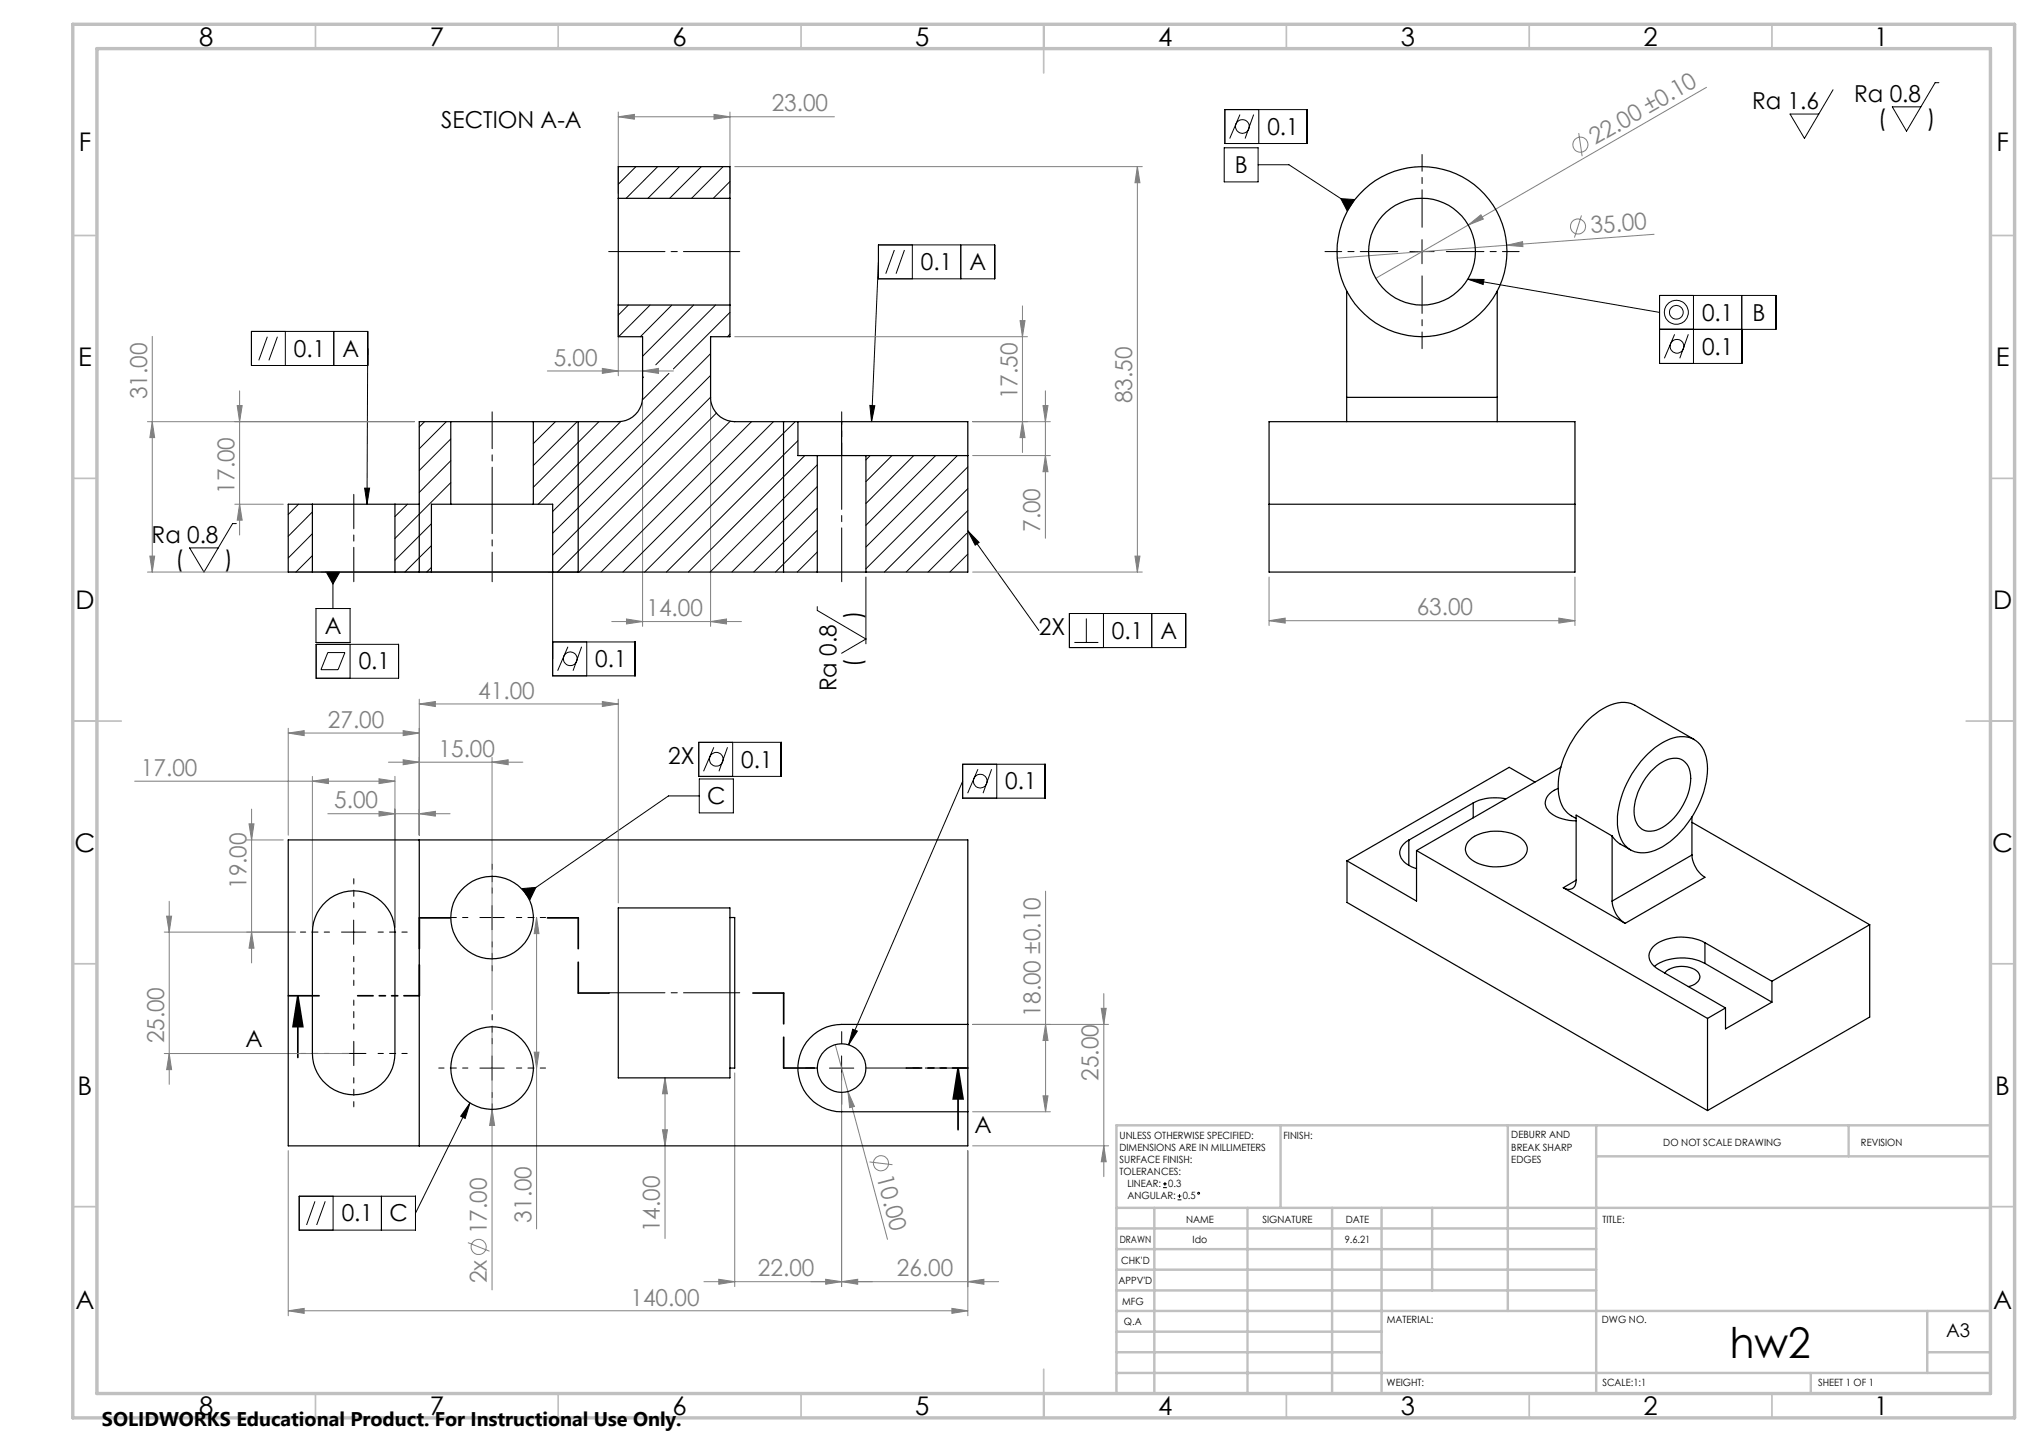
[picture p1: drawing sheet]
<svg xmlns="http://www.w3.org/2000/svg" width="420mm" height="297mm" viewBox="0 0 420 297" stroke-linecap="round" stroke-linejoin="round" font-family="sans-serif">
<g fill="none" stroke="#808080" stroke-width=".21">
<path d="M351.5 18l-49.1 28.4M127.4 24.1l3.3-.5v.9zM127.4 23.1v16.7M127.4 24.1h44.5M147.1 23.6l3.3 .5-3.3 .4zM150.4 23.1v16.7M151.3 34.3h84M234.3 34.3l.5 3.3h-1zM234.3 34.3v83.5M325.2 27.4l.7 4.8M302.4 46.4l2.6-2.2 .5 .9zM302.4 46.4l-19 10.9"/>
<path d="M310.3 50.5l3.3-.7 .1 1zM310.3 50.5l-34.9 2.7M325.8 44.4l-1.5 4.5M340.7 48.3l-30.4 2.2M31.4 69.3v48.5M112.7 76.4h26M124.1 75.9l3.3 .5-3.3 .5zM127.4 63.8v13.6M132.4 76.4l3.2-.5v1zM151.3 69.4h60.3M210.1 66h1l-.5 3.4zM210.6 63v30.2"/>
<path d="M30.4 86.9h55M31.4 86.9l.5 3.2h-1zM48.9 83.5h1l-.5 3.4zM49.4 80.5v29.7M132.4 82.8v46.2M146.4 82.8v46.2M200.3 86.9h16.1M200.3 93.8h16.1M210.6 86.9l.5 3.2h-1zM214.8 83.5h1.1l-.6 3.4zM215.3 93.8l.6 3.4h-1.1zM215.3 80.5v30.4"/>
<path d="M30.4 117.8h82.5M30.9 114.5h1l-.5 3.3zM48.4 103.9h9.9M49.4 103.9l.5 3.2h-1zM200.3 117.8h35M233.8 114.5h1l-.5 3.3zM261.4 118.8v10M324.4 118.8v10M126 128h26.7M129 127.5l3.4 .5-3.4 .5zM146.4 128l3.2-.5v1zM261.4 127.8l3.3-.5v1z"/>
<path d="M261.4 127.8h63M321.1 127.3l3.3 .5-3.3 .5zM59.4 151l3.3-.5v1zM59.4 150v22M59.4 151h27M64.3 159.9v31.1M80 157h27.7M81.4 159.9v31.1M83 150.5l3.4 .5-3.4 .5zM83 156.5l3.4 .5-3.4 .5zM86.4 145l3.3-.5v1zM86.4 144v28"/>
<path d="M86.4 145h41M101.4 157l3.3-.5v1zM101.4 156v52M124.1 144.5l3.3 .5-3.3 .5zM127.4 144v42M27.7 160.9h53.7M50.8 173h7.5M51.3 169.7h1l-.5 3.3zM51.8 166.6v31.7M64.3 160.9l3.4-.5v1zM67.5 167.6h25.2M78.1 160.4l3.3 .5-3.3 .5z"/>
<path d="M78.1 167.1l3.3 .5-3.3 .5zM86.4 167.6l3.3-.5v1zM33.8 192h27.1M34.3 188.7h1l-.4 3.3zM34.9 185.6v37.7M51.8 192l.5 3.3h-1zM110.5 189l.5 3.3h-1zM110.5 189v64.1M215.4 183.5v45.5M33.8 217h38.1M34.9 217l.4 3.3h-1zM101.4 211.5v54.2"/>
<path d="M110 216.7h1l-.5 3.3zM172 215.2l10.8 40.1M200.3 211h28.1M215.4 211l.5 3.3h-1.1zM226.8 207.7h1.1l-.5 3.3zM227.4 204.6v37.8M59.4 237v34M101.4 228.5l.5 3.3h-1zM136.5 232.7h1l-.5 3.3zM137 222l.5 3.3h-1zM137 222v33.1M151.3 221v44"/>
<path d="M173.4 221v44M174.7 224.8l1.3 3.1-1 .2zM179.1 239.3l4.7 .6M199.4 237v34M200.3 229h16.1M200.3 236h28.1M214.8 225.7h1.1l-.5 3.3zM227.4 236l.5 3.3h-1.1zM96.4 255.9l4.4 1.8M59.4 270l3.3-.5v1zM59.4 270h140M148.1 263.5l3.2 .5-3.2 .5z"/>
<path d="M170.1 263.5l3.3 .5-3.3 .5zM173.4 264l3.3-.5v1zM196.1 269.5l3.3 .5-3.3 .5zM199.4 264l3.3-.5v1zM205.7 264h-60.7"/>
<circle cx="325.5" cy="29.8" r="1.55"/>
<circle cx="325" cy="46.6" r="1.56"/>
<circle cx="181.5" cy="239.6" r="1.55"/>
<circle cx="98.6" cy="256.8" r="1.55"/>
</g>
<g fill="none" stroke="#000" stroke-width=".21">
<path d="M377.6 18.5l-5.9 10-3-5h5.9M399.4 17h-.8l-5.9 10-2.9-5h5.9M252.2 30.4h7v7.1h-7zM252.3 22.6h17v7h-17zM255.4 23.6l-2.1 4.9M258.2 23.6l-1.7 4.9M259.2 33.9h6.3l12.8 8.4M259.3 22.6v7M180.9 53.9l-1.4 33M180.9 50.4h24v7h-24zM184.2 51.5l-1.7 4.9M186.3 51.5l-1.7 4.9"/>
<path d="M187.9 50.4v7M197.9 50.4v7M276.2 40.9l2.8 .2-1.5 2.3zM290.4 51.8h5M292.9 49.4v4.9M302.3 57.5l3.4 .1-.2 1zM302.3 57.5l39.5 6.8M51.8 68.3h23.9v7h-23.9zM55.1 69.4l-1.8 4.8M57.2 69.4l-1.8 4.8M58.8 68.3v7M68.8 68.3v7"/>
<path d="M75.7 71.8l-.1 32.1M344.9 68.9l-2.1 4.9M347.8 68.9l-1.8 4.9M348.8 60.9v14M358.8 60.9v14h-17v-14h24v6.9h-24M179.2 83.5l1 .1-.7 3.3zM48.7 107.8h-.8l-5.9 10-2.9-4.9h5.9M66.2 117.8h52.9M67.2 117.8h2.8l-1.4 2.5zM68.6 117.8v7.5M75.1 100.5h1l-.5 3.4zM113.8 117.8v21.4h17v-7h-17"/>
<path d="M178.4 118.8v13.8M199.4 109.3l14.6 20.6M199.4 109.3l2.3 2.4-.8 .6zM65.1 125.3h7v7h-7zM65.1 132.7h17v7h-17zM67.5 134.4h3.5l-1.4 3.5h-3.5zM72.1 132.7v7M117 133.2l-2.1 4.9M119.8 133.2l-1.8 4.9M120.9 132.2v7M168.3 125v.7l10.1 5.9-5 2.9M220.3 126.4h23.9v7h-23.9z"/>
<path d="M221.3 132.3h4.9M223.8 127.4v4.9M227.3 126.4v7M237.2 126.4v7M143.9 152.9h17v7h-17zM147 153.9l-2.1 5M149.9 153.9l-1.8 5M150.9 152.9v7M198.3 157.4h17v7h-17zM201.4 158.4l-2.1 5M204.3 158.4l-1.8 5M205.3 157.4v7"/>
<path d="M144 163.9h-6.3l-29.3 20.3M144 160.4h7.1v7h-7.1zM198.3 160.9l-23.5 54.3M70.3 192h5.1M72.8 189.5v5M98.8 189h5.1M101.4 186.5v5M107.6 183l2.8-.2-1.3 2.5zM98.8 220h5.1M101.4 217.5v5M170.9 220h5M173.4 217.5v5"/>
<path d="M175.6 212l1 .4-1.8 2.8zM96.8 227.2l-11.2 22.7M96.8 227.2l-1 3.2-.9-.5zM61.6 246.4h24v7h-24zM64.9 247.4l-1.8 4.9M67 247.4l-1.8 4.9M68.6 246.4v7M78.6 246.4v7M239.6 244.6h.7M239.6 243.8h.7M240 243.4v.8M242.6 247.1h.7"/>
<path d="M242.6 246.3h.7M243 246v.7"/>
<circle cx="255.9" cy="26" r="1.41"/>
<circle cx="345.3" cy="64.3" r="1.41"/>
<circle cx="345.3" cy="64.3" r="2.47"/>
<circle cx="345.4" cy="71.3" r="1.42"/>
<circle cx="117.5" cy="135.7" r="1.41"/>
<circle cx="147.5" cy="156.4" r="1.4"/>
<circle cx="201.9" cy="160.9" r="1.42"/>
<circle cx="246.9" cy="245.8" r=".19"/>
</g>
<path d="M61.3 205.1l1.1 6.4h-2zM61.3 205.1v12.7M197.3 220l1.1 6.3h-2zM197.3 220v12.7" fill="none" stroke="#000" stroke-width=".35"/>
<path d="M101.4 103.8v-19" fill="none" stroke="#000" stroke-width=".21" stroke-dasharray="15.2 1.3 1.3 1.3" stroke-dashoffset="7.6"/>
<path d="M173.4 119.8v-26" fill="none" stroke="#000" stroke-width=".21" stroke-dasharray="15.2 1.3 1.3 1.3" stroke-dashoffset="4.1"/>
<path d="M173.4 93.8v-9" fill="none" stroke="#000" stroke-width=".21" stroke-dasharray="15.2 1.3 1.3 1.3" stroke-dashoffset="12.6"/>
<path d="M101.4 103.8v16" fill="none" stroke="#000" stroke-width=".21" stroke-dasharray="15.2 1.3 1.3 1.3" stroke-dashoffset="9.1"/>
<path d="M125.4 51.8h27M125.4 204.5h27" fill="none" stroke="#000" stroke-width=".21" stroke-dasharray="15.2 1.3 1.3 1.3" stroke-dashoffset="3.6"/>
<path d="M72.9 119.8v-18" fill="none" stroke="#000" stroke-width=".21" stroke-dasharray="15.2 1.3 1.3 1.3" stroke-dashoffset="8.1"/>
<g fill="none" stroke="#000" stroke-width=".21" stroke-dasharray="15.2 1.3 1.3 1.3" stroke-dashoffset="14.1">
<path d="M67.9 192h-6M72.9 197v6M72.9 187v-6M77.9 192h6M96.4 189h-6M101.4 184v-6M101.4 194v6M106.4 189h6M67.9 217h-6M72.9 212v-6M77.9 217h6M96.4 220h-6"/>
<path d="M101.4 215v-6M106.4 220h6M72.9 222v6M101.4 225v6"/>
</g>
<path d="M72.9 217v2.5M72.9 217h2.5M72.9 217v-2.5M72.9 217h-2.5M168.4 220h-2.5M173.4 215v-2.5M173.4 225v2.5" fill="none" stroke="#000" stroke-width=".21" stroke-dasharray="15.2 1.3 1.3 1.3"/>
<path d="M178.4 220h20.6" fill="none" stroke="#000" stroke-width=".21" stroke-dasharray="15.2 1.3 1.3 1.3" stroke-dashoffset="6.8"/>
<path d="M287.9 51.8h-15M292.9 46.8v-15M292.9 56.8v15M297.9 51.8h15" fill="none" stroke="#000" stroke-width=".21" stroke-dasharray="15.2 1.3 1.3 1.3" stroke-dashoffset="7.5"/>
<path d="M86.4 205.1h-12.7M199.4 220h-12.7" fill="none" stroke="#000" stroke-width=".35" stroke-dasharray="6.3 1.3 1.3 1.3 1.3 1.3" stroke-dashoffset="3.2"/>
<path d="M86.4 189v6.4M86.4 198.7v6.4M92.7 189h-6.3M119.1 189h-6.3M119.1 195.4v-6.4M65.7 205.1h-6.3M119.1 204.5v-6.3M125.5 204.5h-6.4M161.4 204.5h-6.3M161.4 220v-6.4M161.4 210.9v-6.4M167.8 220h-6.4" fill="none" stroke="#000" stroke-width=".35" stroke-dasharray="6.3 1.3 1.3 1.3 1.3 1.3"/>
<g fill="none" stroke="#c0c0c0" stroke-width=".35">
<path d="M65 5v5M115 5v5M165 5v5M215 5v10M265 5v5M315 5v5M365 5v5M15 48.5h5M410 48.5h5M15 98.5h5M410 98.5h5M15 148.5h10"/>
<path d="M405 148.5h10M15 198.5h5M410 198.5h5M15 248.5h5M410 248.5h5M65 287v5M115 287v5M165 287v5M215 282v10M265 287v5M315 287v5M365 287v5"/>
</g>
<g fill="none" stroke="#c0c0c0" stroke-width=".5">
<path d="M263.8 231.8v17M310.6 231.8v38.2M328.8 231.8v55.2M328.8 238.2h81.2M380.8 231.8v6.4M410 231.8h-180v55.2M230 248.8h180M230 257.3h98.8M230 253h98.8M237.8 248.8v38.2M257 248.8v38.2M274.4 248.8v38.2"/>
<path d="M284.6 248.8v38.2M295 248.8v17M230 265.8h98.8M230 261.5h98.8M230 278.5h54.6M230 274.3h54.6M230 270h180M397 278.5h13M397 270v12.8M230 282.8h180M373 282.8v4.2"/>
</g>
<path d="M15 5h400v287h-400zM20 10h390v277h-390z" fill="none" stroke="#c0c0c0" stroke-width=".7"/>
<g fill="#000">
<path d="M61.3 205.1l1.1 6.4h-2zM197.3 220l1.1 6.3h-2z"/>
<path d="M175.6 212l1 .4-1.8 2.8zM96.8 227.2l-1 3.2-.9-.5zM107.6 183l2.8-.2-1.3 2.5zM75.1 100.5h1l-.5 3.4zM179.2 83.5l1 .1-.7 3.3zM199.4 109.3l2.3 2.4-.8 .6zM67.2 117.8l1.4 2.5 1.4-2.5zM302.3 57.5l3.4 .1-.2 1zM276.2 40.9l2.8 .2-1.5 2.3z"/>
</g>
<g fill="#808080">
<path d="M310.3 50.5l3.3-.7 .1 1z"/>
<path d="M302.4 46.4l2.6-2.2 .5 .9z"/>
<path d="M101.4 228.5l.5 3.3h-1z"/>
<path d="M174.7 224.8l1.3 3.1-1 .2z"/>
<path d="M196.1 269.5l3.3 .5-3.3 .5zM59.4 270l3.3-.5v1zM78.1 160.4l3.3 .5-3.3 .5zM64.3 160.9l3.4-.5v1zM83 150.5l3.4 .5-3.4 .5zM59.4 151l3.3-.5v1zM124.1 144.5l3.3 .5-3.3 .5zM86.4 145l3.3-.5v1zM199.4 264l3.3-.5v1zM170.1 263.5l3.3 .5-3.3 .5zM86.4 167.6l3.3-.5v1zM78.1 167.1l3.3 .5-3.3 .5zM132.4 76.4l3.2-.5v1zM124.1 75.9l3.3 .5-3.3 .5zM146.4 128l3.2-.5v1zM129 127.5l3.4 .5-3.4 .5z"/>
<path d="M148.1 263.5l3.2 .5-3.2 .5zM173.4 264l3.3-.5v1zM83 156.5l3.4 .5-3.4 .5zM101.4 157l3.3-.5v1zM127.4 24.1l3.3-.5v.9zM147.1 23.6l3.3 .5-3.3 .4z"/>
<path d="M321.1 127.3l3.3 .5-3.3 .5zM261.4 127.8l3.3-.5v1z"/>
<path d="M51.8 192l.5 3.3h-1zM51.3 169.7h1l-.5 3.3z"/>
<path d="M110.5 189l.5 3.3h-1zM110 216.7h1l-.5 3.3zM215.4 211l.5 3.3h-1.1zM214.8 225.7h1.1l-.5 3.3zM226.8 207.7h1.1l-.5 3.3zM227.4 236l.5 3.3h-1.1zM34.3 188.7h1l-.4 3.3zM34.9 217l.4 3.3h-1zM137 222l.5 3.3h-1zM136.5 232.7h1l-.5 3.3zM48.9 83.5h1l-.5 3.4zM49.4 103.9l.5 3.2h-1zM214.8 83.5h1.1l-.6 3.4zM215.3 93.8l.6 3.4h-1.1zM31.4 86.9l.5 3.2h-1zM30.9 114.5h1l-.5 3.3zM234.3 34.3l.5 3.3h-1zM233.8 114.5h1l-.5 3.3zM210.1 66h1l-.5 3.4zM210.6 86.9l.5 3.2h-1z"/>
</g>
<g fill="none" stroke="#000" stroke-width=".25">
<path d="M127.4 40.8v22M127.4 40.8v-6.5h23v6.5M127.4 40.8h23M150.4 40.8v22M277.4 60v21.8M308.4 60v21.8M127.4 62.8v6.6h5v12.4a5.1 5.1 0 0 1-5 5.1h-17.5M127.4 62.8h23M150.4 62.8v6.6h-4v12.4a5 5 0 0 0 4.9 5.1h13.1M92.9 86.9h17M92.9 86.9h-6.5v30.9M92.9 86.9v17"/>
<path d="M109.9 86.9v17M119.1 86.9v30.9M161.4 86.9v30.9M164.4 86.9h9M164.4 86.9v6.9h3.9M168.3 93.8h10.1M168.3 93.8v24M173.4 86.9h26v30.9h-21M173.4 86.9v6.9M178.4 93.8v24M178.4 93.8h21M261.4 86.9h63v30.9h-63z"/>
<path d="M277.4 81.8v5.1M277.4 81.8h31M308.4 81.8v5.1M64.3 103.9h17.1M64.3 117.8h17.1M64.3 103.9h-4.9v13.9h4.9M64.3 103.9v13.9M81.4 103.9v13.9M81.4 117.8h7.5M81.4 103.9h5M88.9 117.8h24.9M92.9 103.9h17"/>
<path d="M92.9 103.9h-4v13.9M109.9 103.9h3.9v13.9M113.8 117.8h54.5M168.3 117.8h10.1M261.4 103.9h63M321.5 158l-29.7 17.2M339.4 155.3a10.7 10.7 0 0 1 7.5-3.6 5 5 0 0 1 4.5 4.2 16.8 16.8 0 0 1-2.7 12.1 16.7 16.7 0 0 1-8.6 7.4 5 5 0 0 1-6.7-3.9 16.5 16.5 0 0 1 2.2-11.1l2.4-3.6zM340 158.9a6.6 6.6 0 0 1 5.9-2.7 3.5 3.5 0 0 1 2.3 3.4 12.6 12.6 0 0 1-6.4 11.1 3.4 3.4 0 0 1-5.2-3 12.5 12.5 0 0 1 3.4-8.8zM349 152.3l-12.2-7a6.4 6.4 0 0 0-6.6 .6 20.5 20.5 0 0 0-9.2 16.1 6.5 6.5 0 0 0 3.7 6.6M59.4 173h140v63h-140zM86.4 173v63M277.5 177.3v8.6l74.2 42.8"/>
<path d="M290.2 173a2.79 2.79 0 0 0-1.6 3.7 5 5 0 0 0 3.2 2.2M290.2 173v5.2M291.8 175.2l59.9 34.6M291.8 175.2v10.4l-14.3-8.3M302.4 173.3a8.6 8.6 0 0 1 8.3-1.8 4.8 4.8 0 0 1 3.9 3 3.2 3.2 0 0 1-2.1 3.1 9.5 9.5 0 0 1-9.8-.9 2.35 2.35 0 0 1-.3-3.4zM303.5 165.4l-13.3 7.6M303.5 165.4v3M310.2 164.5a9.9 9.9 0 0 0-6.7 .9M316.2 161.1l-5.3-3.1-33.4 19.3M321 162.4a3.3 3.3 0 0 0-2.6 3.6 4.9 4.9 0 0 0 4.1 2.8l2.2 .2M332.1 172.2l.4 .5a8.5 8.5 0 0 0 3.4 2.3M332.1 172.2l-7.4-4.3v13.4"/>
<path d="M332.1 172.2v13.4M348.5 176.1a6 6 0 0 0 2.7 4.6l-16.4 9.5M348.5 169.4l36.6 21.1M348.5 168.2v7.9M348.5 176.1l-16.4 9.5M67.2 185.6a8.5 8.5 0 0 1 9.2-1.4 8.5 8.5 0 0 1 5 7.8v25a8.5 8.5 0 0 1-8.6 8.5 8.5 8.5 0 0 1-8.5-8.5v-25a8.5 8.5 0 0 1 2.9-6.4zM127.4 187h23v35h-23zM150.4 189h.9v31h-.9M322 182.8l12.8 7.4M324.7 181.3a1.62 1.62 0 0 1-.8 1.7 1.62 1.62 0 0 1-1.9-.2M324.7 181.3l-2.7 1.5M332.1 185.6a5.8 5.8 0 0 0 2.7 4.6"/>
<path d="M351.2 194.2a10.2 10.2 0 0 0-10.3 .5 2.7 2.7 0 0 0 .2 4.6l14.3 8.3M351.2 198.4a10.2 10.2 0 0 0-10.4 .6M351.2 194.2l13.8 7.9M351.2 198.4l13.8 8M351.2 194.2v4.2M385.1 190.5l-20.1 11.6M385.1 190.5v19l-33.4 19.2M199.4 211h-26a9 9 0 0 0-9.1 9 9 9 0 0 0 9.1 9h26M342.9 200.4a5.3 5.3 0 0 1 6.8-.2 1.6 1.6 0 0 1-.6 2.5l-1.3 .5M351.7 209.8v18.9M355.4 207.6l-3.7 2.2M365 206.4l-9.6 5.5v-4.3"/>
<path d="M365 202.1v4.3"/>
<circle cx="292.9" cy="51.8" r="17.5"/>
<circle cx="292.9" cy="51.8" r="11"/>
<circle cx="101.4" cy="189" r="8.5"/>
<circle cx="101.4" cy="220" r="8.5"/>
<circle cx="173.3" cy="220" r="5"/>
</g>
<g fill="none" stroke="#000" stroke-width=".21">
<path d="M131 34.3l-3.6 3.7M135.5 34.3l-6.5 6.5M139.9 34.3l-6.4 6.5M144.5 34.3l-6.6 6.5M148.9 34.3l-6.4 6.5M150.4 37.4l-3.5 3.4M129.4 62.8l-2 2.1M132.6 77.6l-.2 .3M133.9 62.8l-6.5 6.6M137.8 76.9l-5.5 5.5M138.4 62.8l-6.5 6.6M142.9 62.8l-10.5 10.6"/>
<path d="M146.4 72.8l-32.6 32.5M146.4 77.3l-32.6 32.5M147.4 62.8l-12.3 12.3M150.4 64.3l-11.7 11.7M150.4 68.8l-.5 .6M87.5 86.9l-1.1 1M91.9 86.9l-5.5 5.5M92.9 99.4l-11.5 11.5M92.9 90.4l-6.5 6.5M92.9 94.9l-6.5 6.5M109.9 86.9h.1M114.4 86.9l-4.5 4.5"/>
<path d="M118.9 86.9l-9 9M123.4 86.9l-13.5 13.5M127.9 86.8l-17 17.1M146.4 81.8l-32.6 32.5M147.6 85.1l-32.8 32.7M150.4 86.7l-31.1 31.1M154.8 86.9l-31 30.9M159.3 86.9l-31 30.9M163.8 86.9l-31 30.9M164.4 90.8l-27.1 27M165.8 93.8l-24 24M168.3 95.7l-22 22.1"/>
<path d="M179.2 93.8l-.8 .9M183.7 93.8l-5.3 5.4M188.2 93.8l-9.8 9.9M192.7 93.8l-14.3 14.4M197.2 93.8l-18.8 18.9M199.4 96.2l-21 21M61.5 103.9l-2.1 2.1M64.3 114.4l-3.3 3.4M64.3 105.4l-4.9 5.1M64.3 109.9l-4.9 5M83.9 103.9l-2.5 2.5M88.9 107.9l-7.5 7.5"/>
<path d="M88.9 112.4l-5.5 5.4M88.9 116.9l-1 .9M168.3 100.2l-17.6 17.6M168.3 104.7l-13 13.1M168.3 109.2l-8.6 8.6M168.3 113.7l-4.1 4.1M199.1 109.9l-7.9 7.9M199.4 100.6l-17.2 17.2M199.4 105.2l-12.7 12.6M199.4 114.1l-3.7 3.7"/>
</g>
<text font-size="8.7" x="356.3" y="279.6">hw2</text>
<g font-size="5.3">
<text x="41" y="9.4">8</text>
<text x="88.5" y="9.4">7</text>
<text x="138.5" y="9.4">6</text>
<text x="188.5" y="9.4">5</text>
<text x="238.5" y="9.4">4</text>
<text x="288.5" y="9.4">3</text>
<text x="338.5" y="9.4">2</text>
<text x="386" y="9.4">1</text>
<text x="16.2" y="31.2">F</text>
<text x="411.2" y="31.2">F</text>
<text x="16.1" y="75.4">E</text>
<text x="411.1" y="75.4">E</text>
<text x="15.5" y="125.5">D</text>
<text x="410.5" y="125.5">D</text>
<text x="15.4" y="175.5">C</text>
<text x="410.4" y="175.5">C</text>
<text x="16" y="225.4">B</text>
<text x="411" y="225.4">B</text>
<text x="15.5" y="269.7">A</text>
<text x="410.5" y="269.7">A</text>
<text x="41" y="291.4">8</text>
<text x="88.5" y="291.4">7</text>
<text x="138.5" y="291.4">6</text>
<text x="188.5" y="291.4">5</text>
<text x="238.5" y="291.4">4</text>
<text x="288.5" y="291.4">3</text>
<text x="338.5" y="291.4">2</text>
<text x="386" y="291.4">1</text>
</g>
<g font-size="4.8" fill="#808080">
<text x="159" y="23">23.00</text>
<text x="328.6" y="29.9" transform="rotate(-30 328.6 29.9)">22.00 ±0.10</text>
<text x="327.7" y="48.1" transform="rotate(-4 327.7 48.1)">35.00</text>
<text x="114" y="75.3">5.00</text>
<text x="30.3" y="82.2" transform="rotate(-90 30.3 82.2)">31.00</text>
<text x="209.6" y="82.2" transform="rotate(-90 209.6 82.2)">17.50</text>
<text x="233.2" y="83.1" transform="rotate(-90 233.2 83.1)">83.50</text>
<text x="48.3" y="101.7" transform="rotate(-90 48.3 101.7)">17.00</text>
<text x="214.3" y="109.6" transform="rotate(-90 214.3 109.6)">7.00</text>
<text x="133.2" y="126.9">14.00</text>
<text x="291.8" y="126.7">63.00</text>
<text x="98.5" y="143.9">41.00</text>
<text x="67.5" y="149.9">27.00</text>
<text x="90.3" y="155.9">15.00</text>
<text x="29" y="159.8">17.00</text>
<text x="68.8" y="166.5">5.00</text>
<text x="50.7" y="183.1" transform="rotate(-90 50.7 183.1)">19.00</text>
<text x="214.3" y="209.4" transform="rotate(-90 214.3 209.4)">18.00 ±0.10</text>
<text x="33.8" y="214.9" transform="rotate(-90 33.8 214.9)">25.00</text>
<text x="226.3" y="222.6" transform="rotate(-90 226.3 222.6)">25.00</text>
<text x="180.6" y="242.5" transform="rotate(75 180.6 242.5)">10.00</text>
<text x="109.5" y="251.8" transform="rotate(-90 109.5 251.8)">31.00</text>
<text x="100.3" y="254.2" transform="rotate(-90 100.3 254.2)">17.00</text>
<text x="135.9" y="253.8" transform="rotate(-90 135.9 253.8)">14.00</text>
<text x="156.1" y="262.9">22.00</text>
<text x="184.8" y="262.9">26.00</text>
<text x="100.3" y="264.3" transform="rotate(-90 100.3 264.3)">2x</text>
<text x="129.9" y="268.9">140.00</text>
</g>
<g font-size="4.8">
<text x="360.9" y="22.4">Ra 1.6</text>
<text x="381.9" y="20.9">Ra 0.8</text>
<text x="90.9" y="26.3">SECTION A-A</text>
<text x="261.1" y="27.8">0.1</text>
<text x="386.9" y="25.9">(</text>
<text x="396.9" y="25.9">)</text>
<text x="254.3" y="35.6">B</text>
<text x="189.7" y="55.6">0.1</text>
<text x="199.7" y="55.6">A</text>
<text x="350.6" y="66">0.1</text>
<text x="361" y="66">B</text>
<text x="60.6" y="73.5">0.1</text>
<text x="70.5" y="73.5">A</text>
<text x="350.6" y="73">0.1</text>
<text x="31.2" y="111.7">Ra 0.8</text>
<text x="36.2" y="116.7">(</text>
<text x="46.2" y="116.7">)</text>
<text x="66.9" y="130.5">A</text>
<text x="177.3" y="127.4" transform="rotate(-90 177.3 127.4)">)</text>
<text x="214" y="130.8">2X</text>
<text x="229" y="131.6">0.1</text>
<text x="239" y="131.6">A</text>
<text x="73.9" y="137.9">0.1</text>
<text x="122.6" y="137.4">0.1</text>
<text x="177.3" y="137.5" transform="rotate(-90 177.3 137.5)">(</text>
<text x="172.3" y="142.4" transform="rotate(-90 172.3 142.4)">Ra 0.8</text>
<text x="137.6" y="157.4">2X</text>
<text x="152.7" y="158.1">0.1</text>
<text x="145.7" y="165.6">C</text>
<text x="207.1" y="162.6">0.1</text>
<text x="50.6" y="215.6">A</text>
<text x="200.7" y="233.4">A</text>
<text x="70.4" y="251.5">0.1</text>
<text x="80.2" y="251.5">C</text>
</g>
<text font-size="4.1" x="21" y="293.7">SOLIDWORKS Educational Product. For Instructional Use Only.</text>
<text font-size="3.9" x="400.9" y="275.5">A3</text>
<g font-size="2.1">
<text x="230.6" y="234.6">UNLESS OTHERWISE SPECIFIED:</text>
<text x="230.6" y="237.1">DIMENSIONS ARE IN MILLIMETERS</text>
<text x="230.6" y="239.5">SURFACE FINISH:</text>
<text x="264.4" y="234.6">FINISH:</text>
<text x="311.3" y="234.5">DEBURR AND</text>
<text x="311.3" y="237">BREAK SHARP</text>
<text x="311.3" y="239.5">EDGES</text>
<text x="342.6" y="235.9">DO NOT SCALE DRAWING</text>
<text x="383.3" y="236.1">REVISION</text>
<text x="230.6" y="242">TOLERANCES:</text>
<text x="232.2" y="244.5">LINEAR: 0.3</text>
<text x="232.2" y="247">ANGULAR: 0.5</text>
<text x="244.3" y="252">NAME</text>
<text x="260" y="251.9">SIGNATURE</text>
<text x="277.2" y="251.9">DATE</text>
<text x="330.1" y="251.9">TITLE:</text>
<text x="230.6" y="256.1">DRAWN</text>
<text x="245.7" y="256.1">Ido</text>
<text x="277" y="255.9">9.6.21</text>
<text x="230.9" y="260.3">CHK'D</text>
<text x="230.4" y="264.4">APPV'D</text>
<text x="231.1" y="268.8">MFG</text>
<text x="231.5" y="273">Q.A</text>
<text x="285.6" y="272.5">MATERIAL:</text>
<text x="330" y="272.5">DWG NO.</text>
<text x="285.6" y="285.5">WEIGHT:</text>
<text x="330.1" y="285.6">SCALE:1:1</text>
<text x="374.5" y="285.6">SHEET 1 OF 1</text>
</g>
</svg>
